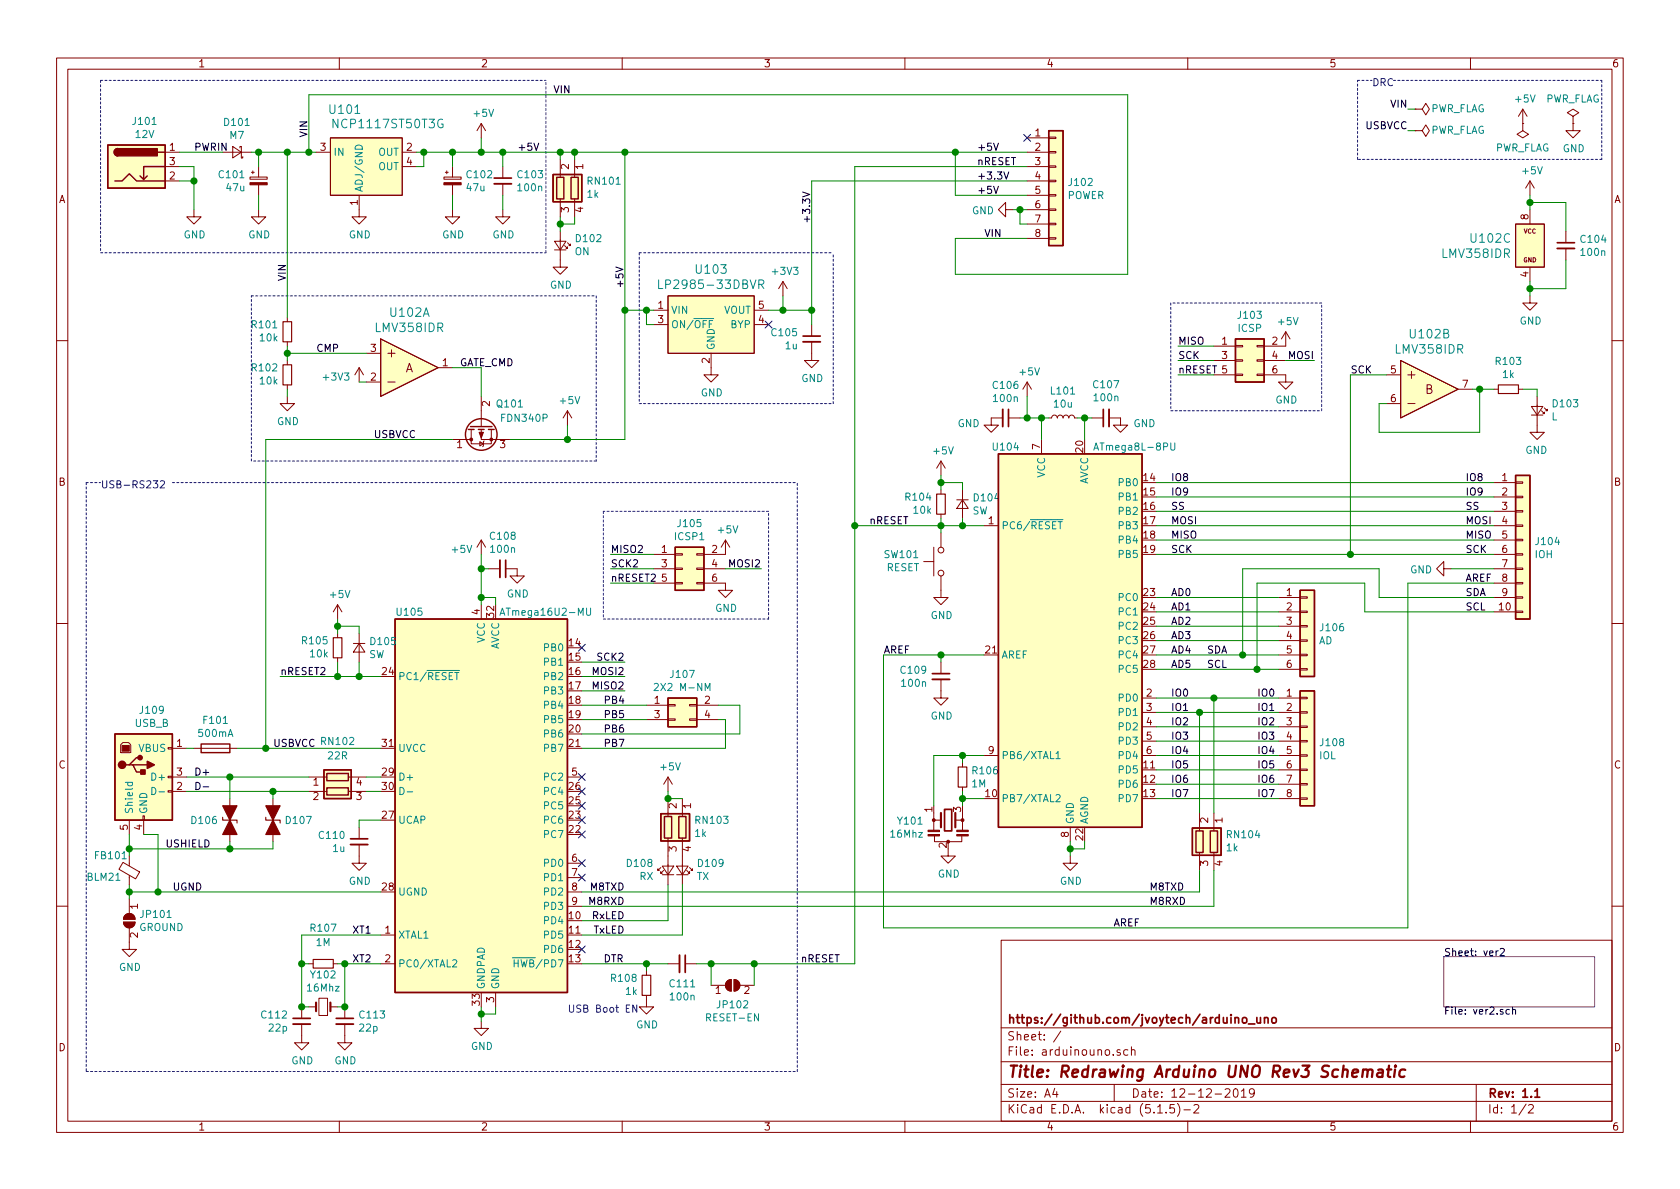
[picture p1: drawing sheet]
<svg xmlns="http://www.w3.org/2000/svg" width="297mm" height="210mm" viewBox="0 0 297 210" stroke-linecap="round" stroke-linejoin="round" font-family="sans-serif">
<g fill="none" stroke="#840000" stroke-width=".18">
<path d="M10 10.3h277v189.9h-277zM12 12.2h273v186.1h-273zM60 10.3v1.9M110 10.3v1.9M160 10.3v1.9M210 10.3v1.9M250.2 19.3h1.3l.6 1 .6-1-.6-1-.6 1M250.2 19.3h.1M260 10.3v1.9M269.2 19.3l-.7 1.3M269.2 19.3v2.5M269.2 19.3l.8 1.3"/>
<path d="M29.2 26.9h2.5M29.2 29.5h2.5M29.2 32h2.5M34.3 37.1v1.2h1.3l-1.3 1.3-1.3-1.3h1.3M39.4 26.9h5M41.1 25.9l1.6 1-1.6 1zM42.4 26.2v-.3h.3v2h.2v-.2M44.2 31.3h3v.4h-3zM44.4 30.5h.6M44.7 30.2v.5M45.7 37.1v1.2h1.3l-1.3 1.3-1.3-1.3h1.3M45.7 29.5v1.8"/>
<path d="M45.7 32.7v1.8M55.9 26.9h2.5M58.4 24.4h12.7v10.1h-12.7zM63.5 34.5v3.8h1.3l-1.3 1.3-1.3-1.3h1.3M71.1 26.9h2.6M71.1 29.5h2.6M78.5 31.3h3v.4h-3zM78.7 30.5h.5M79 30.2v.5M80 37.1v1.2h1.3l-1.3 1.3-1.3-1.3h1.3M80 29.5v1.8M80 32.7v1.8"/>
<path d="M85.1 21.8l-.8 1.3M85.1 21.8v2.6M85.1 21.8l.8 1.3M88.9 37.1v1.2h1.3l-1.3 1.3-1.3-1.3h1.3M88.9 29.5v2M88.9 32.5v2M99.1 28.2v3.2M99.1 35.2v3.1M101.6 28.2v3.2M101.6 35.2v3.1M177.8 37.1v-1.3l-1.3 1.3 1.3 1.2v-1.2h1.3M181.6 26.9h3.8"/>
<path d="M181.6 29.5h3.8M181.6 32h3.8M181.6 24.4h3.8M181.6 34.5h3.8M181.6 37.1h3.8M181.6 39.6h3.8M185.4 39.5h1.3v.2h-1.3zM185.4 37h1.3v.2h-1.3zM185.4 34.4h1.3v.3h-1.3zM185.4 31.9h1.3v.2h-1.3zM185.4 29.3h1.3v.3h-1.3zM185.4 26.8h1.3v.2h-1.3z"/>
<path d="M185.4 24.3h1.3v.2h-1.3zM250.2 23.1h1.3l.6 1 .6-1-.6-1-.6 1M250.2 23.1h.1M268 39.6h5v7.6h-5zM269.2 21.8v1.3l1.1 .6-1.1 .7-1-.7 1-.6M269.2 21.8h.1M270.5 32l-.8 1.3M270.5 32v2.5M270.5 37.1v2.5M270.5 32l.8 1.3M278.1 20.6l1-.7-1-.6-1 .6 1 .7v1.2M278.1 21.8h.1"/>
<path d="M278.1 21.8v1.3h1.3l-1.3 1.3-1.2-1.3h1.2M50.8 56.1v.8M67.3 59.9l10.2 5.1-10.2 5.1zM98 42.7h2.1l-1 1.5zM98 44.2h2.1M99.1 40.9v6.3h1.2l-1.2 1.3-1.3-1.3h1.3M99.8 43.4l.5 .5v-.2v.2h-.2M100.3 42.9l.5 .5v-.2v.2h-.2M115.6 54.9h2.5M115.6 57.4h2.5M118.1 52.3h15.2v10.2h-15.2zM133.3 54.9h2.6"/>
<path d="M133.3 57.4h2.6M138.4 49.8l-.7 1.2M138.4 49.8v2.5M138.4 49.8l.8 1.2M143.5 57.4v2M181.6 42.2h3.8M185.4 42h1.3v.3h-1.3zM227.3 58.7l-.7 1.2M227.3 58.7v2.5h-3.8M227.3 58.7l.8 1.2M270.5 52.3v1.3h1.3l-1.3 1.3-1.3-1.3h1.3M270.5 47.2v2.6"/>
<path d="M276.9 40.9v2M276.9 43.9v2.1M10 60.2h2M50.8 70.1v1.3h1.3l-1.3 1.2-1.3-1.2h1.3M50.8 60.4v.8M50.8 63.7v.8M50.8 68.1v.7M63.5 65v2.6M63.5 65l-.8 1.3M63.5 65l.8 1.3M64.8 67.6h2.5M64.8 62.5h2.5"/>
<path d="M68.6 67.6h1.2M68.6 62.5h1.2M69.2 61.8v1.3M77.5 65h2.5M80 77.7h3.3M83.3 75.9v2.6h3.6v-2.6M84.8 78.1l.7 .4-.7 .4zM85.1 75.9v1.8h5.1M85.1 70.1v5.3M85.6 78l-.1 .1v.8l-.2 .1M100.3 72.6l-.7 1.3M100.3 72.6v2.6"/>
<path d="M100.3 72.6l.8 1.3M125.7 62.5v3.8h1.3l-1.3 1.3-1.2-1.3h1.2M143.5 60.4v3.3h1.3l-1.3 1.3-1.3-1.3h1.3M177.3 73.9h-2v1.3h1.2l-1.2 1.2-1.3-1.2h1.3M178.3 73.9h2M181.6 67.6l-.8 1.2M181.6 67.6v2.5M181.6 67.6l.8 1.2M184.1 77.7v2.6M185.4 73.9h.5l.2-.3 .2-.2 .5 .1 .1 .4 .2-.3 .3-.2 .4 .1 .2 .4 .1-.3 .3-.2 .4 .1 .2 .4 .1-.3 .3-.2 .4 .1 .2 .4h.5M193 73.9h2.1M196.1 73.9h2v1.3h1.3l-1.3 1.2-1.3-1.2h1.3"/>
<path d="M214.6 66.3h3.8M214.6 61.2h3.8M214.6 63.7h3.8M218.4 66.2h1.3v.2h-1.3zM218.4 63.6h1.3v.3h-1.3zM218.4 61.1h1.3v.2h-1.3zM222.2 66.2h1.3v.2h-1.3zM222.2 63.6h1.3v.3h-1.3zM222.2 61.1h1.3v.2h-1.3zM223.5 66.3h3.8v1.3h1.3l-1.3 1.2-1.2-1.2h1.2M223.5 63.7h3.8M245.1 71.4h2.5"/>
<path d="M245.1 66.3h2.5M247.6 63.7l10.2 5.1-10.2 5.1zM248.9 71.4h1.3M248.9 66.3h1.3M249.6 65.7v1.2M257.8 68.8h2.5M264.2 68.8h.7M268.5 68.8h.7M270.8 71.9h2l-1 1.5zM270.8 73.4h2M271.8 70.1v6.3h-1.3l1.3 1.3 1.2-1.3h-1.2M272.5 72.6l.5 .5v-.2v.2h-.2"/>
<path d="M273 72.1l.6 .5v-.2v.2h-.3M285 60.2h2M85.1 95.5v2.5M85.1 95.5l-.8 1.3M85.1 95.5l.8 1.3M115.6 98h3.8M119.4 97.9h1.2v.3h-1.2zM123.2 97.9h1.3v.3h-1.3zM128.3 95.5v2.5h-3.8M128.3 95.5l-.8 1.3M128.3 95.5l.7 1.3M163.3 99.3h1.8"/>
<path d="M165.1 96.8v5M166.4 81.5v2.6M166.4 86.6v.8M166.4 90.9v.8M166.4 94.2v2.6M166.4 81.5l-.8 1.3M166.4 81.5l.7 1.3M169.2 88.4h2M170.2 88.4l1 1.5h-2zM170.2 86.6v5.1M174 93h2.5M264.2 93h3.8"/>
<path d="M264.2 85.3h3.8M264.2 87.9h3.8M264.2 90.4h3.8M264.2 95.5h3.8M264.2 98h3.8M268 97.9h1.2v.3h-1.2zM268 95.4h1.2v.2h-1.2zM268 92.8h1.2v.3h-1.2zM268 90.3h1.2v.2h-1.2zM268 87.8h1.2v.2h-1.2zM268 85.2h1.2v.3h-1.2zM10 110.3h2"/>
<path d="M59.7 106.9l-.8 1.3M59.7 106.9v2.6M59.7 112v.8M59.7 116.3v.8M59.7 106.9l.8 1.3M62.5 113.8h2M63.5 113.8l1 1.5h-2zM63.5 112v5.1M85.1 106.9v2.6M86.4 100.6h2M89.4 100.6h2v1.2h1.3l-1.3 1.3-1.2-1.3h1.2M115.6 100.6h3.8"/>
<path d="M115.6 103.1h3.8M119.4 103h1.2v.2h-1.2zM119.4 100.5h1.2v.2h-1.2zM123.2 103h1.3v.2h-1.3zM123.2 100.5h1.3v.2h-1.3zM124.5 103.1h3.8v1.3h1.2l-1.2 1.3-1.3-1.3h1.3M124.5 100.6h3.8M166.4 101.8v3.9h1.2l-1.2 1.2-1.3-1.2h1.3M166.4 117.1v2M226.1 105.7h3.8M226.1 108.2h3.8M226.1 110.7h3.8"/>
<path d="M226.1 113.3h3.8M226.1 115.8h3.8M226.1 118.4h3.8M229.9 118.2h1.2v.3h-1.2zM229.9 115.7h1.2v.2h-1.2zM229.9 113.2h1.2v.2h-1.2zM229.9 110.6h1.2v.3h-1.2zM229.9 108.1h1.2v.2h-1.2zM229.9 105.5h1.2v.3h-1.2zM255.3 100.6v-1.3l-1.3 1.3 1.3 1.2v-1.2h1.2M264.2 100.6h3.8M264.2 103.1h3.8"/>
<path d="M264.2 105.7h3.8M264.2 108.2h3.8M268 108.1h1.2v.2h-1.2zM268 105.5h1.2v.3h-1.2zM268 103h1.2v.2h-1.2zM268 100.5h1.2v.2h-1.2zM285 110.3h2M21.3 131.7l.4-.4h1l.4 .4v1.4h-1.8zM29.7 139.8h.8v.3h-.8zM29.7 137.3h.8v.2h-.8zM29.7 132.2h.8v.3h-.8zM30.5 132.3h2.5"/>
<path d="M30.5 137.4h2.5M30.5 139.9h2.5M34.3 132.3h7.6M54.6 137.4h3.2M54.6 139.9h3.2M61.6 137.4h3.2M61.6 139.9h3.2M100.3 137.4h2.6M114.3 124.7h3.8M114.3 127.2h3.8M118.1 127.1h1.3v.3h-1.3zM118.1 124.6h1.3v.2h-1.3z"/>
<path d="M118.1 137.4l-.8 1.3M118.1 137.4v2.5M118.1 137.4l.8 1.3M121.9 127.1h1.3v.3h-1.3zM121.9 124.6h1.3v.2h-1.3zM123.2 124.7h3.8M123.2 127.2h3.8M166.4 120.1v3.3h1.2l-1.2 1.3-1.3-1.3h1.3M170.2 134.9v.7M170.2 139.2v.7M174 133.6h2.5M201.9 123.4h2.6"/>
<path d="M201.9 126h2.6M201.9 128.5h2.6M201.9 131.1h2.6M201.9 133.6h2.6M226.1 123.4h3.8M226.1 126h3.8M226.1 128.5h3.8M226.1 131.1h3.8M226.1 133.6h3.8M226.1 136.1h3.8M226.1 138.7h3.8M229.9 138.6h1.2v.2h-1.2z"/>
<path d="M229.9 136h1.2v.3h-1.2zM229.9 133.5h1.2v.2h-1.2zM229.9 130.9h1.2v.3h-1.2zM229.9 128.4h1.2v.2h-1.2zM229.9 125.9h1.2v.2h-1.2zM229.9 123.3h1.2v.3h-1.2zM21.7 152.5l3 1.7-.7 1.2-3-1.7zM22.9 145v2.6M22.9 151.4v1.7M22.9 154.8v1.7M22.9 159v2.5M25.3 144.3h.2v.7h-.2z"/>
<path d="M25.4 145v2.6M40.6 141.2v7.6M48.3 141.2v7.6M63.5 149.3v3.3h1.3l-1.3 1.3-1.3-1.3h1.3M63.5 146.3v2M100.3 152.6h2.6M100.3 155.2h2.6M100.3 157.7h2.6M116.8 153.4l-.5 .5v-.2v.2h.3M117.1 153.2h2l-1 1.5zM117.1 154.7h2M117.3 153.9l-.5 .5v-.2v.2h.3"/>
<path d="M118.1 141.2v3.2M118.1 148.2v8.3M119.6 153.2h2.1l-1.1 1.5zM119.6 154.7h2.1M120.6 141.2v3.2M120.6 148.2v8.3M121.4 153.9l.5 .5v-.2v.2h-.2M121.9 153.4l.5 .5v-.2v.2h-.2M165.1 143.8v3M165.1 145h1.1M165.2 147.7v1.1h4.9v-1M167.6 150.1v1.3h1.3l-1.3 1.2-1.2-1.2h1.2"/>
<path d="M168.9 145h1.3M170.2 143.8v3M189.2 151.4v1.2h1.3l-1.3 1.3-1.2-1.3h1.2M189.2 146.3v2.5M212.1 143.8v3.1M212.1 150.7v3.2M214.6 143.8v3.1M214.6 150.7v3.2M226.1 141.2h3.8M229.9 141.1h1.2v.2h-1.2zM10 160.2h2M21.8 163.1h2.1a1.02 1.02 0 0 1-1 1 1.02 1.02 0 0 1-1.1-1z"/>
<path d="M22.1 161.9a1.02 1.02 0 0 1 1.1-.3 1.02 1.02 0 0 1 .7 1h-2.1zM22.9 164.1v3.8h1.2l-1.2 1.3-1.3-1.3h1.3M53.3 178v2.1M54.6 170.4h.8M54.6 178h1.3M56.4 176.5h1.5v3.1h-1.5zM58.4 178h1.3M58.9 170.4h.8M61 178v2.1M67.3 170.4h2.5M67.3 165.3h2.5M87.6 175.5v2.5"/>
<path d="M100.3 160.3h2.6M114.3 176v2h1.3l-1.3 1.3-1.3-1.3h1.3M114.3 171.7v.8M118.1 170.4h2M121.2 170.4h2M125.7 174.2h2.6M128.5 173.6l.4-.3 .4-.1v2.1a1.03 1.03 0 0 1-.9-.6 1.03 1.03 0 0 1 .1-1.1zM129.8 173.2a1.02 1.02 0 0 1 1 1 1.02 1.02 0 0 1-1 1.1zM130.8 174.2h2.5M177 166.3h108v32h-108zM285 160.2h2M53.3 181.1v3.3h1.3l-1.3 1.3-1.2-1.3h1.2"/>
<path d="M60 198.3v1.9M61 181.1v3.3h1.2l-1.2 1.3-1.3-1.3h1.3M85.1 180.6v1.3h1.3l-1.3 1.2-1.3-1.2h1.3M110 198.3v1.9M160 198.3v1.9M177 194.8h108M177 191.8h108M177 187.8h108M177 181.8h108M186.5 192.5l-.4 1h1M186.8 193v1M187.6 182.3l-1.3 2"/>
<path d="M197 191.8v3M198 185.7l-.3-.1-.2 .2 .1 .2 .4 .2v.3h-.5M199.4 185.7l-.4-.1-.3 .3 .1 .6 .2 .1 .4-.1M200.1 185.7l.2-.1 .3 .1 .1 .9M200.1 185.1v1.5M204.7 196.8h.8M206.2 196.7v.1M207.6 195.3h-.7l-.1 .7 .2-.1 .5 .1 .2 .2-.1 .5-.2 .1-.6-.1M208.2 195.1a1.71 1.71 0 0 1 0 2.3M209.3 196.3h1.2M210 198.3v1.9M211.1 195.5l.2-.2h.4l.3 .5-1 1h1"/>
<path d="M216.6 192.7l.2-.2h.4l.3 .5-.9 1h.9M218.2 192.7l.3-.2a.94 .94 0 0 1 0 1.5l-.4-.3v-.6zM219.5 193l.4-.5v1.5M219.5 194h.8M221.8 193.2l-.3 .3h-.3l-.3-.3v-.4l.2-.2 .4-.1 .2 .2a1.13 1.13 0 0 1-.2 1.2l-.4 .1M260 198.3v1.9M261 191.8v6.5M269.8 195.2l-1.2 2M270.3 195.5l.2-.2h.3l.3 .5-.9 1h.9"/>
<circle cx="166.4" cy="97.3" r=".51"/>
<circle cx="166.4" cy="101.3" r=".51"/>
</g>
<g fill="none" stroke="#840000" stroke-width=".3">
<path d="M87.4 31.5h3M142 59.4h3M275.3 42.9h3.1M178.3 72.4v3M195.1 72.4v3M89.4 99.1v3M164.8 119.1h3.1M62 148.3h3M167 143.1h1.3v3.8h-1.3zM121.2 168.9v3.1M222.2 179.9l.1 .9 .4 .1 .2-.1M222.9 179.9v1"/>
<path d="M223.6 179.9v1M51.8 180.1h3.1M59.4 180.1h3.1M219.7 180.1l.2-.2 .5 .2v.7l-.3 .1-.4-.1zM220.7 181.1h1.2M223.6 180.1l.2-.2 .4 .1v.9M224.9 180.1l.2-.2 .5 .2v.7l-.3 .1-.4-.1zM271.4 193l.4-.5v1.5M271.4 194h.8"/>
</g>
<path d="M241 189.3a.5 .5 0 0 1 .8 .1l-.1 1M241.8 189.4a.47 .47 0 0 1 .5-.3 .47 .47 0 0 1 .4 .3l-.1 1M243.7 189.2h.7v1.2M244.5 189.6l-.7 .1a.4 .4 0 0 0-.3 .3 .4 .4 0 0 0 .2 .4l.7-.1M245.2 189.1h.8M245.6 188.4l-.2 1.8v.1l.4 .1M246.7 189.1l-.2 1.3M246.7 188.4v.2l.1-.1-.1-.1v.2M248.5 189.2a.68 .68 0 0 0-1 .3l-.1 .6 .1 .2 .2 .1 .6-.1" fill="none" stroke="#840000" stroke-width=".41"/>
<path d="M255.3 169.2h26.6v8.8h-26.6z" fill="none" stroke="#840084" stroke-width=".18"/>
<g fill="none" stroke="#000" stroke-width=".18">
<path d="M94.4 25.3l.4 1.3 .4-1.3M141.9 34l1.3 .4-1.3 .4M175.7 32.9l.4 1.3 .4-1.3M175.7 25.3l.4 1.3 .4-1.3M177.5 30.4l.4 1.3 .5-1.3M108.9 47.2l1.3 .4-1.3 .5M34.6 138.3a.64 .64 0 0 1 .8 .7 .64 .64 0 0 1-.8 .6zM35.9 139.1h1M264.9 168.1l-.4 .3M265.3 167.8l.4-.1 .3 .4-.8 .9h.8M266.9 178.6l-.4-.1-.2 .2 .1 .6h.5M267.4 178.6l.2-.1 .3 .1 .1 .7"/>
<path d="M267.4 178.1v1.2"/>
</g>
<path d="M87.4 32.5h3M275.3 43.9h3.1M142 60.4h3M177.3 72.4v3M196.1 72.4v3M88.4 99.1v3M164.8 120.1h3.1M62 149.3h3M120.1 168.9v3.1M51.8 181.1h3.1M59.4 181.1h3.1" fill="none" stroke="#840000" stroke-width=".33"/>
<g fill="#ffffc2" stroke="#ffffc2" stroke-width=".18">
<path d="M210.8 146.4h5.1v4.9h-5.1z"/>
<path d="M58.4 24.4h12.7v10.1h-12.7z"/>
<path d="M19 25.6h10.2v7.7h-10.2z"/>
<path d="M247.6 63.7l10.2 5.1-10.2 5.1z"/>
<path d="M176.5 80.3h25.4v66h-25.4z"/>
<path d="M268 39.6h5v7.6h-5z"/>
<path d="M268 84.1h2.5v25.4h-2.5z"/>
<path d="M185.4 23.1h2.6v20.3h-2.6z"/>
<path d="M118.1 52.3h15.2v10.2h-15.2z"/>
<path d="M229.9 122.2h2.5v20.3h-2.5z"/>
<path d="M229.9 104.4h2.5v15.2h-2.5z"/>
<path d="M67.3 59.9l10.2 5.1-10.2 5.1z"/>
<path d="M57.3 136.1h4.8v5.1h-4.8z"/>
<path d="M20.3 129.8h10.2v15.2h-10.2z"/>
<path d="M119.4 96.8h5.1v7.6h-5.1z"/>
<path d="M118.1 123.4h5.1v5.1h-5.1z"/>
<path d="M69.8 109.5h30.5v66h-30.5z"/>
<path d="M116.8 143.9h5.1v4.8h-5.1z"/>
<path d="M97.8 30.9h5.1v4.8h-5.1z"/>
<path d="M218.4 59.9h5.1v7.7h-5.1z"/>
</g>
<g fill="none" stroke="#840000" stroke-width=".25">
<path d="M19 25.6h10.2v7.7h-10.2zM20.3 32h1.3l1.3-1.3 1.2 1.3h5.1M20.8 26.3a.63 .63 0 0 0-.6 .6 .63 .63 0 0 0 .6 .7M26 31.1l-.6 .6M27.9 26.9h1.3M29.2 29.5h-3.8v2.2l-.6-.6M97.8 30.9h5.1v4.8h-5.1zM98.4 31.4h1.3v3.8h-1.3zM101 31.4h1.2v3.8h-1.2zM185.4 23.1h2.6v20.3h-2.6zM218.4 59.9h5.1v7.7h-5.1zM82.8 75.9h1"/>
<path d="M83.2 75.4h3.8M84.6 75.9h1M86.4 75.9h1M119.4 96.8h5.1v7.6h-5.1zM176.5 80.3h25.4v66h-25.4zM268 84.1h2.5v25.4h-2.5zM69.8 109.5h30.5v66h-30.5zM229.9 104.4h2.5v15.2h-2.5zM20.3 129.8h10.2v15.2h-10.2zM22.9 135.2h.6l.6 1.3h1.3M23.5 135.2h2.5M24.8 134h-.7l-1.2 1.2h-.7"/>
<path d="M35.6 131.6h5v1.5h-5zM57.3 136.1h4.8v5.1h-4.8zM57.8 136.8h3.8v1.2h-3.8zM57.8 139.3h3.8v1.3h-3.8zM118.1 123.4h5.1v5.1h-5.1zM229.9 122.2h2.5v20.3h-2.5zM116.8 143.9h5.1v4.8h-5.1zM117.5 144.4h1.2v3.8h-1.2zM120 144.4h1.3v3.8h-1.3zM210.8 146.4h5.1v4.9h-5.1zM211.5 146.9h1.2v3.8h-1.2zM214 146.9h1.3v3.8h-1.3z"/>
<circle cx="85.1" cy="76.8" r="2.79"/>
</g>
<g fill="none" stroke="#008484" stroke-width=".18">
<path d="M63 25.8a.67 .67 0 0 1 .7-.1 .67 .67 0 0 1 .4 .7h-1.3zM116.5 49.5v1.5h.7M125.1 56.3h1.1M126 56.7h-.6v1.3M134.2 50.3l.7-.1 .2-.2-.1-.4-.3-.1h-.5v1.5M134.5 50.3l.6 .7M193.4 79.6l.4-1.3 .4 1.3M193.5 79.2h.6M207 78.3v1.1l.2 .2h.3l.2-.2v-1.1M187 91.9h.9M187.1 92.2h.7M80.3 118.6h1"/>
<path d="M80.4 118.9h.7M88.4 108.8l.4-1.3 .5 1.3M88.5 108.5h.6M103.7 107.5v1.1l.2 .2h.4l.1-.2v-1.1M22.1 138.3h1.3M22.6 138.3v.4l.2 .3 .6-.1v-.6M26.8 139.2a.64 .64 0 0 1 .8 .7 .64 .64 0 0 1-.8 .6zM70.7 139.2a.64 .64 0 0 1 .8 .7 .64 .64 0 0 1-.8 .6zM115.7 121l.5-.2 .2 .4-.8 .9h.8M124.7 122.1v-1.3l.4 1 .4-1v1.3M186.7 133.2l.4-.3v1.3M186.7 134.2h.8"/>
<path d="M28.1 140h1M72 140h1M186.7 140.6l.5-.1 .3 .4-.8 .9h.8M80 169.8l.5-.1 .3 .4-.8 .9h.8M90.6 169.4h1.3M90.9 169.7v1.3M90.9 170.3h.7"/>
</g>
<g fill="#840000" stroke="#840000" stroke-width=".25">
<path d="M20.4 26.5l.4-.2v1.3a.64 .64 0 0 1-.6-.4 .64 .64 0 0 1 .2-.7z"/>
<path d="M20.8 26.3h7v1.3h-7z"/>
<path d="M24.9 136.1h.8v.8h-.8z"/>
<path d="M26 134.6l1.3 .6-1.3 .7z"/>
<circle cx="21.6" cy="135.2" r=".63"/>
<circle cx="24.8" cy="134" r=".38"/>
</g>
<path d="M50 56.9h1.6v3.5h-1.6zM50 64.5h1.6v3.6h-1.6zM264.9 68.1h3.6v1.5h-3.6zM165.6 87.4h1.5v3.5h-1.5zM58.9 112.8h1.6v3.5h-1.6zM169.4 135.6h1.5v3.6h-1.5zM39.4 144.5v.5h2.5v.5M47 144.5v.5h2.5v.5M55.4 169.7h3.5v1.5h-3.5zM113.5 172.5h1.6v3.5h-1.6z" fill="none" stroke="#840000" stroke-width=".2"/>
<g fill="#840000" stroke="#840000" stroke-width=".18">
<path d="M164.1 147.6h2v.2h-2z"/>
<path d="M164.1 146.8h2v.3h-2z"/>
<path d="M169.2 147.6h2v.2h-2z"/>
<path d="M169.2 146.8h2v.3h-2z"/>
<path d="M84.7 76.4h.8l-.4 1.1z"/>
<path d="M78.5 32.3h3v.4h-3z"/>
<path d="M21.6 131.8h1.3v1h-1.3z"/>
<path d="M128.5 173.6l.4-.3 .4-.1v2.1a1.03 1.03 0 0 1-.9-.6 1.03 1.03 0 0 1 .1-1.1z"/>
<path d="M129.8 173.2a1.02 1.02 0 0 1 1 1 1.02 1.02 0 0 1-1 1.1z"/>
<path d="M22.1 161.9a1.02 1.02 0 0 1 1.1-.3 1.02 1.02 0 0 1 .7 1h-2.1z"/>
<path d="M21.8 163.1h2.1a1.02 1.02 0 0 1-1 1 1.02 1.02 0 0 1-1.1-1z"/>
<path d="M44.2 32.3h3v.4h-3z"/>
<circle cx="165.1" cy="145" r=".25"/>
<circle cx="170.2" cy="145" r=".25"/>
<circle cx="86.9" cy="77.7" r=".25"/>
<circle cx="83.3" cy="77.7" r=".25"/>
</g>
<path d="M166.4 143.8v2.5M168.9 143.8v2.5M55.9 177.3v1.5M58.4 177.3v1.5" fill="none" stroke="#840000" stroke-width=".38"/>
<g fill="#840000" stroke="#840000" stroke-width=".2">
<path d="M47 142.5h2.5l-1.2 2.5z"/>
<path d="M48.3 145l1.2 2.6h-2.5z"/>
<path d="M39.4 142.5h2.5l-1.3 2.5z"/>
<path d="M40.6 145l1.3 2.6h-2.5z"/>
</g>
<g fill="none" stroke="#0000c2" stroke-width=".18" stroke-dasharray=".4 .4">
<path d="M17.8 14.2h78.7M17.8 14.2v30.5M240 14.2h2.6M246.4 14.2h36.8M283.2 14.2v14M240 28.2v-14M283.2 28.2h-43.2M17.8 44.7h78.7M44.4 52.3h61M96.5 44.7v-30.5M105.4 52.3v29.2M113 44.7h34.3"/>
<path d="M113 44.7v26.7M207 53.6v19M233.7 53.6h-26.7M113 71.4h34.3M147.3 71.4v-26.7M207 72.6h26.7M233.7 72.6v-19M15.2 85.3h2.6M15.2 85.3v104.2M30.5 85.3h110.5M44.4 81.5v-29.2M105.4 81.5h-61"/>
<path d="M106.7 90.4v19.1M135.9 90.4h-29.2M106.7 109.5h29.2M135.9 109.5v-19.1M15.2 189.5h125.8M141 189.5v-104.2"/>
</g>
<g fill="none" stroke="#008400" stroke-width=".18">
<path d="M248.9 19.3h1.3M31.7 26.9h7.7M31.7 32h2.6M31.7 29.5h2.6v7.6M44.4 26.9h11.5M45.7 26.9v2.6M45.7 34.5v2.6M50.8 26.9v29.2M54.6 26.9v-10.1h144.8v31.7h-30.5v-6.3h12.7M73.7 26.9h107.9M74.9 26.9v2.6h-1.2M80 26.9v2.6"/>
<path d="M80 34.5v2.6M85.1 24.4v2.5M88.9 26.9v2.6M88.9 34.5v2.6M99.1 26.9v1.3M99.1 38.3v2.6M101.6 26.9v1.3M101.6 38.3v1.3h-2.5M110.5 26.9v50.8h-20.3M168.9 26.9v7.6h12.7M179.1 37.1h2.5M180.3 37.1v2.5h1.3"/>
<path d="M181.6 29.5h-30.5v140.9h-27.9M181.6 32h-38.1v25.4M248.9 23.1h1.3M270.5 35.8h6.4v5.1M270.5 34.5v2.6M110.5 54.9h5.1M114.3 54.9v2.5h1.3M135.9 54.9h7.6M138.4 52.3v2.6M270.5 49.8v2.5M276.9 46v5h-6.4M50.8 61.2v2.5"/>
<path d="M50.8 68.8v1.3M50.8 62.5h14M63.5 67.6h1.3M80 77.7h-33v54.6M80 65h5.1v5.1M100.3 75.2v2.5M180.3 73.9h5.1M181.6 70.1v3.8M184.1 73.9v3.8M190.5 73.9h2.5M191.8 73.9v3.8M208.3 63.7h6.3"/>
<path d="M208.3 61.2h6.3M208.3 66.3h6.3M227.3 63.7h5.1M245.1 66.3h-6.3v31.7M260.3 68.8h3.9M261.6 68.8v7.6h-17.8v-5h1.3M269.2 68.8h2.6v1.3M85.1 98v8.9M107.9 98h7.7M151.1 93h22.9M166.4 85.3h3.8v1.3M166.4 84.1v2.5"/>
<path d="M166.4 91.7v2.5M170.2 91.7v1.3M204.5 87.9h59.7M204.5 85.3h59.7M204.5 90.4h59.7M204.5 93h59.7M204.5 95.5h59.7M204.5 98h59.7M49.5 119.6h17.8M59.7 110.7h3.8v1.3M59.7 109.5v2.5M59.7 117.1v2.5"/>
<path d="M63.5 117.1v2.5M85.1 100.6h1.3M85.1 105.7h2.5v1.2M102.9 119.6h7.6M102.9 117.1h7.6M107.9 100.6h7.7M107.9 103.1h7.7M128.3 100.6h6.3M166.4 115.8v1.3M204.5 115.8h21.6M204.5 110.7h21.6M204.5 105.7h21.6"/>
<path d="M204.5 108.2h21.6M204.5 113.3h21.6M204.5 118.4h21.6M256.5 100.6h7.7M264.2 103.1h-15.3v61h-92.7v-48.3h17.8M264.2 105.7h-20.4v-5.1h-24.1v15.2M264.2 108.2h-22.9v-5.1h-19.1v15.3M33 132.3h1.3M33 137.4h21.6M33 139.9h21.6M40.6 137.4v3.8M41.9 132.3h25.4"/>
<path d="M48.3 139.9v1.3M64.8 137.4h2.5M64.8 139.9h2.5M102.9 124.7h11.4M102.9 127.2h11.4M102.9 122.2h7.6M118.1 139.9v1.3h2.5M127 124.7h3.8v5.1h-27.9M127 127.2h1.3v5.1h-25.4M170.2 133.6v1.3M170.2 139.9v2.6M174 133.6h-8.9v8.9"/>
<path d="M204.5 133.6h21.6M204.5 126h21.6M204.5 138.7h21.6M204.5 123.4h21.6M204.5 128.5h21.6M204.5 131.1h21.6M204.5 136.1h21.6M212.1 126v17.8M214.6 123.4v20.4M22.9 157.7h44.4M22.9 147.6v3.8M22.9 156.5v2.5"/>
<path d="M25.4 147.6h2.5v10.1M40.6 148.8v1.3M48.3 148.8v1.3h-25.4M67.3 145h-3.8v1.3M118.1 156.5v6.3h-15.2M120.6 156.5v8.8h-17.7M170.2 141.2h3.8M189.2 148.8v2.6M191.8 148.8v1.3h-2.6M204.5 141.2h21.6M212.1 153.9v3.8h-109.2M214.6 153.9v6.4h-111.7"/>
<path d="M53.3 170.4h1.3M59.7 170.4h7.6M61 170.4v7.6h-1.3M67.3 165.3h-14v12.7h1.3M85.1 178v2.6M87.6 178v1.3h-2.5M102.9 170.4h15.2M114.3 170.4v1.3M125.7 170.4v3.8M133.3 170.4v3.8"/>
</g>
<path d="M28.4 85.1l.5-.1 .2 .4-.1 .2-.7 .7h.8M112.6 177.7v1.3l-.7-1.3v1.3" fill="none" stroke="#0000c2" stroke-width=".18"/>
<g fill="#008400" stroke="#008400" stroke-width=".25">
<circle cx="99.1" cy="39.6" r=".51"/>
<circle cx="74.9" cy="26.9" r=".51"/>
<circle cx="110.5" cy="26.9" r=".51"/>
<circle cx="50.8" cy="62.5" r=".51"/>
<circle cx="180.3" cy="37.1" r=".51"/>
<circle cx="48.3" cy="139.9" r=".51"/>
<circle cx="40.6" cy="137.4" r=".51"/>
<circle cx="61" cy="170.4" r=".51"/>
<circle cx="114.3" cy="54.9" r=".51"/>
<circle cx="118.1" cy="141.2" r=".51"/>
<circle cx="168.9" cy="26.9" r=".51"/>
<circle cx="100.3" cy="77.7" r=".51"/>
<circle cx="99.1" cy="26.9" r=".51"/>
<circle cx="133.4" cy="170.4" r=".51"/>
<circle cx="45.7" cy="26.9" r=".51"/>
<circle cx="270.5" cy="51" r=".51"/>
<circle cx="125.7" cy="170.4" r=".51"/>
<circle cx="238.8" cy="98" r=".51"/>
<circle cx="184.2" cy="73.9" r=".51"/>
<circle cx="85.1" cy="100.6" r=".51"/>
<circle cx="191.8" cy="73.9" r=".51"/>
<circle cx="261.6" cy="68.8" r=".51"/>
<circle cx="47" cy="132.3" r=".51"/>
<circle cx="40.6" cy="150.1" r=".51"/>
<circle cx="114.3" cy="170.4" r=".51"/>
<circle cx="27.9" cy="157.7" r=".51"/>
<circle cx="214.6" cy="123.4" r=".51"/>
<circle cx="85.1" cy="26.9" r=".51"/>
<circle cx="22.9" cy="157.7" r=".51"/>
<circle cx="222.3" cy="118.4" r=".51"/>
<circle cx="166.4" cy="115.8" r=".51"/>
<circle cx="189.2" cy="150.1" r=".51"/>
<circle cx="110.5" cy="54.9" r=".51"/>
<circle cx="151.1" cy="93" r=".51"/>
<circle cx="166.4" cy="85.3" r=".51"/>
<circle cx="22.9" cy="150.1" r=".51"/>
<circle cx="270.5" cy="35.8" r=".51"/>
<circle cx="138.4" cy="54.9" r=".51"/>
<circle cx="219.7" cy="115.8" r=".51"/>
<circle cx="143.5" cy="54.9" r=".51"/>
<circle cx="50.8" cy="26.9" r=".51"/>
<circle cx="170.2" cy="93" r=".51"/>
<circle cx="53.3" cy="178" r=".51"/>
<circle cx="53.3" cy="170.4" r=".51"/>
<circle cx="170.2" cy="141.2" r=".51"/>
<circle cx="170.2" cy="133.6" r=".51"/>
<circle cx="80" cy="26.9" r=".51"/>
<circle cx="166.4" cy="93" r=".51"/>
<circle cx="54.6" cy="26.9" r=".51"/>
<circle cx="212.1" cy="126" r=".51"/>
<circle cx="88.9" cy="26.9" r=".51"/>
<circle cx="61" cy="178" r=".51"/>
<circle cx="85.1" cy="179.3" r=".51"/>
<circle cx="101.6" cy="26.9" r=".51"/>
<circle cx="63.5" cy="119.6" r=".51"/>
<circle cx="34.3" cy="32" r=".51"/>
<circle cx="181.6" cy="73.9" r=".51"/>
<circle cx="59.7" cy="119.6" r=".51"/>
<circle cx="59.7" cy="110.7" r=".51"/>
<circle cx="85.1" cy="105.7" r=".51"/>
</g>
<g fill="none" stroke="#000084" stroke-width=".18">
<path d="M181 23.8l1.2 1.2M182.2 23.8l-1.2 1.2M135.3 56.8l1.2 1.2M136.5 56.8l-1.2 1.2M102.3 113.9l1.2 1.3M103.5 113.9l-1.2 1.3M102.3 139.3l1.2 1.3M102.3 136.8l1.2 1.2M103.5 139.3l-1.2 1.3M103.5 136.8l-1.2 1.2M102.3 144.4l1.2 1.2M102.3 141.9l1.2 1.2"/>
<path d="M102.3 147l1.2 1.2M102.3 152l1.2 1.3M102.3 154.6l1.2 1.2M103.5 144.4l-1.2 1.2M103.5 141.9l-1.2 1.2M103.5 147l-1.2 1.2M103.5 152l-1.2 1.3M103.5 154.6l-1.2 1.2M102.3 167.3l1.2 1.2M103.5 167.3l-1.2 1.2"/>
</g>
<text font-size="2.8" fill="#840000" x="178" y="190.5">Title: Redrawing Arduino UNO Rev3 Schematic</text>
<g font-size="2.1" fill="#008484">
<text x="58.4" y="20.1">U101</text>
<text x="59.4" y="22.7">NCP1117ST50T3G</text>
<text x="255.1" y="45.6">LMV358IDR</text>
<text x="260.2" y="42.9">U102C</text>
<text x="117.5" y="51.1">LP2985-33DBVR</text>
<text x="123.2" y="48.4">U103</text>
<text x="66.5" y="58.7">LMV358IDR</text>
<text x="69.1" y="56">U102A</text>
<text x="249.4" y="59.8">U102B</text>
<text x="246.9" y="62.5">LMV358IDR</text>
</g>
<g font-size="2.1" fill="#840000">
<text x="71.6" y="65.8">A</text>
<text x="252" y="69.6">B</text>
<text x="178" y="184">Sheet: /</text>
<text x="178" y="181">https://github.com/jvoytech/arduino_uno</text>
<text x="178" y="186.7">File: arduinouno.sch</text>
<text x="178" y="196.9">KiCad E.D.A. kicad (5.1.5)-2</text>
<text x="178" y="194.1">Size: A4</text>
<text x="200" y="194.1">Date: 12-12-2019</text>
<text x="263" y="194.1">Rev: 1.1</text>
<text x="263" y="196.9">Id: 1/2</text>
</g>
<g font-size="1.8" fill="#840000">
<text x="35" y="11.9">1</text>
<text x="85" y="11.9">2</text>
<text x="135" y="11.9">3</text>
<text x="185" y="11.9">4</text>
<text x="235" y="11.9">5</text>
<text x="285" y="11.9">6</text>
<text x="30" y="26.7">1</text>
<text x="30" y="29.2">3</text>
<text x="56.7" y="26.7">3</text>
<text x="71.9" y="26.7">2</text>
<text x="71.9" y="29.2">4</text>
<text x="100.6" y="29.9" transform="rotate(-90 100.6 29.9)">2</text>
<text x="103.1" y="29.9" transform="rotate(-90 103.1 29.9)">1</text>
<text x="183" y="24.1">1</text>
<text x="183" y="26.7">2</text>
<text x="183" y="29.2">3</text>
<text x="10.4" y="35.9">A</text>
<text x="30" y="31.7">2</text>
<text x="183" y="31.7">4</text>
<text x="183" y="34.3">5</text>
<text x="285.4" y="35.9">A</text>
<text x="63.2" y="36.3" transform="rotate(-90 63.2 36.3)">1</text>
<text x="100.6" y="37.6" transform="rotate(-90 100.6 37.6)">3</text>
<text x="103.1" y="37.6" transform="rotate(-90 103.1 37.6)">4</text>
<text x="183" y="36.8">6</text>
<text x="183" y="39.4">7</text>
<text x="183" y="41.9">8</text>
<text x="270.3" y="38.8" transform="rotate(-90 270.3 38.8)">8</text>
<text x="270.3" y="49" transform="rotate(-90 270.3 49)">4</text>
<text x="116.4" y="54.6">1</text>
<text x="116.4" y="57.1">3</text>
<text x="134.1" y="57.1">4</text>
<text x="134.1" y="54.6">5</text>
<text x="65.6" y="62.2">3</text>
<text x="78.3" y="64.8">1</text>
<text x="125.5" y="64.2" transform="rotate(-90 125.5 64.2)">2</text>
<text x="216.1" y="61">1</text>
<text x="216.1" y="63.5">3</text>
<text x="224.9" y="61">2</text>
<text x="224.9" y="63.5">4</text>
<text x="65.6" y="67.3">2</text>
<text x="86.6" y="71.9" transform="rotate(-90 86.6 71.9)">2</text>
<text x="224.9" y="66">6</text>
<text x="245.9" y="66">5</text>
<text x="245.9" y="71.1">6</text>
<text x="258.6" y="68.6">7</text>
<text x="80.8" y="79.2">1</text>
<text x="88.4" y="79.2">3</text>
<text x="183.9" y="79.5" transform="rotate(-90 183.9 79.5)">7</text>
<text x="191.5" y="80" transform="rotate(-90 191.5 80)">20</text>
<text x="10.4" y="85.9">B</text>
<text x="202.2" y="85.1">14</text>
<text x="202.2" y="87.6">15</text>
<text x="265.6" y="85.1">1</text>
<text x="265.6" y="87.6">2</text>
<text x="285.4" y="85.9">B</text>
<text x="174.8" y="92.7">1</text>
<text x="202.2" y="90.2">16</text>
<text x="202.2" y="92.7">17</text>
<text x="202.2" y="95.2">18</text>
<text x="265.6" y="90.2">3</text>
<text x="265.6" y="92.7">4</text>
<text x="265.6" y="95.2">5</text>
<text x="117" y="97.8">1</text>
<text x="117" y="100.3">3</text>
<text x="125.9" y="97.8">2</text>
<text x="125.9" y="100.3">4</text>
<text x="202.2" y="97.8">19</text>
<text x="265.6" y="97.8">6</text>
<text x="265.6" y="100.3">7</text>
<text x="117" y="102.9">5</text>
<text x="125.9" y="102.9">6</text>
<text x="202.2" y="105.4">23</text>
<text x="202.2" y="107.9">24</text>
<text x="227.5" y="105.4">1</text>
<text x="227.5" y="107.9">2</text>
<text x="265.1" y="107.9">10</text>
<text x="265.6" y="102.9">8</text>
<text x="265.6" y="105.4">9</text>
<text x="84.8" y="108.7" transform="rotate(-90 84.8 108.7)">4</text>
<text x="87.4" y="109.2" transform="rotate(-90 87.4 109.2)">32</text>
<text x="202.2" y="110.5">25</text>
<text x="202.2" y="113">26</text>
<text x="227.5" y="110.5">3</text>
<text x="227.5" y="113">4</text>
<text x="67.6" y="119.4">24</text>
<text x="100.6" y="114.3">14</text>
<text x="100.6" y="116.8">15</text>
<text x="100.6" y="119.4">16</text>
<text x="174.3" y="115.6">21</text>
<text x="202.2" y="115.6">27</text>
<text x="202.2" y="118.1">28</text>
<text x="227.5" y="115.6">5</text>
<text x="227.5" y="118.1">6</text>
<text x="100.6" y="121.9">17</text>
<text x="100.6" y="124.5">18</text>
<text x="115.7" y="124.5">1</text>
<text x="124.6" y="124.5">2</text>
<text x="202.7" y="123.2">2</text>
<text x="202.7" y="125.7">3</text>
<text x="227.5" y="123.2">1</text>
<text x="227.5" y="125.7">2</text>
<text x="100.6" y="127">19</text>
<text x="100.6" y="129.5">20</text>
<text x="115.7" y="127">3</text>
<text x="124.6" y="127">4</text>
<text x="202.7" y="128.3">4</text>
<text x="202.7" y="130.8">5</text>
<text x="227.5" y="128.3">3</text>
<text x="227.5" y="130.8">4</text>
<text x="10.4" y="135.9">C</text>
<text x="31.3" y="132.1">1</text>
<text x="31.3" y="137.2">3</text>
<text x="67.6" y="137.2">29</text>
<text x="67.6" y="132.1">31</text>
<text x="100.6" y="132.1">21</text>
<text x="101.1" y="137.2">5</text>
<text x="174.8" y="133.3">9</text>
<text x="202.2" y="135.9">11</text>
<text x="202.7" y="133.3">6</text>
<text x="227.5" y="133.3">5</text>
<text x="227.5" y="135.9">6</text>
<text x="285.4" y="135.9">C</text>
<text x="31.3" y="139.7">2</text>
<text x="55.4" y="138.9">1</text>
<text x="55.4" y="141.5">2</text>
<text x="63" y="141.5">3</text>
<text x="63" y="138.9">4</text>
<text x="67.6" y="139.7">30</text>
<text x="100.6" y="142.2">25</text>
<text x="100.6" y="139.7">26</text>
<text x="119.6" y="143" transform="rotate(-90 119.6 143)">2</text>
<text x="122.2" y="143" transform="rotate(-90 122.2 143)">1</text>
<text x="164.8" y="143.6" transform="rotate(-90 164.8 143.6)">1</text>
<text x="169.9" y="143.6" transform="rotate(-90 169.9 143.6)">3</text>
<text x="174.3" y="141">10</text>
<text x="202.2" y="138.4">12</text>
<text x="202.2" y="141">13</text>
<text x="227.5" y="138.4">7</text>
<text x="227.5" y="141">8</text>
<text x="22.6" y="146.8" transform="rotate(-90 22.6 146.8)">5</text>
<text x="25.1" y="146.8" transform="rotate(-90 25.1 146.8)">4</text>
<text x="67.6" y="144.8">27</text>
<text x="100.6" y="147.3">22</text>
<text x="100.6" y="144.8">23</text>
<text x="167.4" y="150" transform="rotate(-90 167.4 150)">2</text>
<text x="189" y="148.1" transform="rotate(-90 189 148.1)">8</text>
<text x="191.5" y="148.5" transform="rotate(-90 191.5 148.5)">22</text>
<text x="213.6" y="145.5" transform="rotate(-90 213.6 145.5)">2</text>
<text x="216.2" y="145.5" transform="rotate(-90 216.2 145.5)">1</text>
<text x="101.1" y="152.4">6</text>
<text x="101.1" y="154.9">7</text>
<text x="119.6" y="150.6" transform="rotate(-90 119.6 150.6)">3</text>
<text x="122.2" y="150.6" transform="rotate(-90 122.2 150.6)">4</text>
<text x="213.6" y="153.1" transform="rotate(-90 213.6 153.1)">3</text>
<text x="216.2" y="153.1" transform="rotate(-90 216.2 153.1)">4</text>
<text x="24.4" y="160.8" transform="rotate(-90 24.4 160.8)">1</text>
<text x="67.6" y="157.5">28</text>
<text x="101.1" y="157.5">8</text>
<text x="101.1" y="160">9</text>
<text x="24.4" y="165.8" transform="rotate(-90 24.4 165.8)">2</text>
<text x="68.1" y="165.1">1</text>
<text x="100.6" y="162.6">10</text>
<text x="100.6" y="165.1">11</text>
<text x="100.6" y="167.6">12</text>
<text x="68.1" y="170.2">2</text>
<text x="100.6" y="170.2">13</text>
<text x="84.8" y="177.7" transform="rotate(-90 84.8 177.7)">33</text>
<text x="87.4" y="177.3" transform="rotate(-90 87.4 177.3)">3</text>
<text x="126.5" y="175.8">1</text>
<text x="131.6" y="175.8">2</text>
<text x="10.4" y="185.9">D</text>
<text x="285.4" y="185.9">D</text>
<text x="35" y="199.9">1</text>
<text x="85" y="199.9">2</text>
<text x="135" y="199.9">3</text>
<text x="185" y="199.9">4</text>
<text x="235" y="199.9">5</text>
<text x="285" y="199.9">6</text>
</g>
<g font-size="1.8">
<text x="97.8" y="16.5">VIN</text>
<text x="241.5" y="22.9">USBVCC</text>
<text x="246" y="19">VIN</text>
<text x="34.3" y="26.7">PWRIN</text>
<text x="54.4" y="24.4" transform="rotate(-90 54.4 24.4)">VIN</text>
<text x="91.4" y="26.7">+5V</text>
<text x="172.7" y="29.2">nRESET</text>
<text x="172.7" y="26.7">+5V</text>
<text x="172.7" y="31.7">+3.3V</text>
<text x="172.7" y="34.3">+5V</text>
<text x="143.3" y="39.6" transform="rotate(-90 143.3 39.6)">+3.3V</text>
<text x="174" y="41.9">VIN</text>
<text x="50.5" y="49.8" transform="rotate(-90 50.5 49.8)">VIN</text>
<text x="110.2" y="51" transform="rotate(-90 110.2 51)">+5V</text>
<text x="55.9" y="62.2">CMP</text>
<text x="81.3" y="64.8">GATE_CMD</text>
<text x="208.3" y="63.5">SCK</text>
<text x="208.3" y="61">MISO</text>
<text x="227.9" y="63.5">MOSI</text>
<text x="208.3" y="66">nRESET 5</text>
<text x="238.8" y="66">SCK</text>
<text x="66" y="77.5">USBVCC</text>
<text x="207" y="85.1">IO8</text>
<text x="207" y="87.6">IO9</text>
<text x="259.1" y="85.1">IO8</text>
<text x="259.1" y="87.6">IO9</text>
<text x="153.7" y="92.7">nRESET</text>
<text x="207" y="95.2">MISO</text>
<text x="207" y="90.2">SS</text>
<text x="207" y="92.7">MOSI</text>
<text x="259.1" y="95.2">MISO</text>
<text x="259.1" y="90.2">SS</text>
<text x="259.1" y="92.7">MOSI</text>
<text x="107.9" y="97.8">MISO2</text>
<text x="107.9" y="100.3">SCK2</text>
<text x="129.1" y="100.3">MOSI2</text>
<text x="207" y="97.8">SCK</text>
<text x="259.1" y="97.8">SCK</text>
<text x="107.9" y="102.9">nRESET2</text>
<text x="207" y="105.4">AD0</text>
<text x="207" y="107.9">AD1</text>
<text x="259.1" y="102.9">AREF</text>
<text x="259.1" y="107.9">SCL</text>
<text x="259.1" y="105.4">SDA</text>
<text x="207" y="110.5">AD2</text>
<text x="207" y="113">AD3</text>
<text x="49.5" y="119.4">nRESET2</text>
<text x="105" y="119.4">MOSI2</text>
<text x="105.8" y="116.8">SCK2</text>
<text x="156.2" y="115.6">AREF</text>
<text x="207" y="115.6">AD4</text>
<text x="207" y="118.1">AD5</text>
<text x="213.4" y="115.6">SDA</text>
<text x="213.4" y="118.1">SCL</text>
<text x="105" y="121.9">MISO2</text>
<text x="106.7" y="124.5">PB4</text>
<text x="207" y="125.7">IO1</text>
<text x="207" y="123.2">IO0</text>
<text x="222.2" y="125.7">IO1</text>
<text x="222.2" y="123.2">IO0</text>
<text x="106.7" y="129.5">PB6</text>
<text x="106.7" y="127">PB5</text>
<text x="207" y="128.3">IO2</text>
<text x="207" y="130.8">IO3</text>
<text x="222.2" y="130.8">IO3</text>
<text x="222.2" y="128.3">IO2</text>
<text x="34.3" y="137.2">D+</text>
<text x="48.3" y="132.1">USBVCC</text>
<text x="106.7" y="132.1">PB7</text>
<text x="207" y="133.3">IO4</text>
<text x="207" y="135.9">IO5</text>
<text x="222.2" y="135.9">IO5</text>
<text x="222.2" y="133.3">IO4</text>
<text x="207" y="138.4">IO6</text>
<text x="207" y="141">IO7</text>
<text x="222.2" y="141">IO7</text>
<text x="222.2" y="138.4">IO6</text>
<text x="29.2" y="149.9">USHIELD</text>
<text x="30.5" y="157.5">UGND</text>
<text x="104.3" y="160">M8RXD</text>
<text x="104.5" y="157.5">M8TXD</text>
<text x="203.2" y="160">M8RXD</text>
<text x="203.2" y="157.5">M8TXD</text>
<text x="62.2" y="165.1">XT1</text>
<text x="104.7" y="162.6">RxLED</text>
<text x="104.9" y="165.1">TxLED</text>
<text x="196.8" y="163.8">AREF</text>
<text x="62.2" y="170.2">XT2</text>
<text x="106.7" y="170.2">DTR</text>
<text x="141.6" y="170.2">nRESET</text>
<text x="255.3" y="169.1">Sheet: ver2</text>
<text x="255.3" y="179.4">File: ver2.sch</text>
</g>
<g font-size="1.8" fill="#0000c2">
<text x="242.6" y="15.2">DRC</text>
<text x="17.8" y="86.4">USB-RS232</text>
<text x="100.3" y="179.1">USB Boot EN</text>
</g>
<g font-size="1.8" fill="#008484">
<text x="23.6" y="22.1">J101</text>
<text x="39.8" y="22.3">D101</text>
<text x="83.9" y="20.7">+5V</text>
<text x="252.9" y="19.9">PWR_FLAG</text>
<text x="252.9" y="23.7">PWR_FLAG</text>
<text x="268" y="18.1">+5V</text>
<text x="273.2" y="18.1">PWR_FLAG</text>
<text x="24" y="24.4">12V</text>
<text x="40.7" y="24.6">M7</text>
<text x="58.9" y="27.6">IN</text>
<text x="66.9" y="27.6">OUT</text>
<text x="264.3" y="26.8">PWR_FLAG</text>
<text x="276.3" y="26.9">GND</text>
<text x="38.8" y="31.5">C101</text>
<text x="40.1" y="33.8">47u</text>
<text x="64.1" y="34" transform="rotate(-90 64.1 34)">ADJ/GND</text>
<text x="66.9" y="30.1">OUT</text>
<text x="82.6" y="33.8">47u</text>
<text x="82.7" y="31.5">C102</text>
<text x="91.6" y="31.5">C103</text>
<text x="91.7" y="33.8">100n</text>
<text x="103.9" y="35">1k</text>
<text x="104.1" y="32.7">RN101</text>
<text x="188.7" y="35.2">POWER</text>
<text x="189.1" y="32.9">J102</text>
<text x="269.3" y="30.8">+5V</text>
<text x="171.9" y="37.9">GND</text>
<text x="32.5" y="42.2">GND</text>
<text x="43.9" y="42.2">GND</text>
<text x="61.7" y="42.2">GND</text>
<text x="78.2" y="42.2">GND</text>
<text x="87.1" y="42.2">GND</text>
<text x="101.6" y="45.1">ON</text>
<text x="102" y="42.8">D102</text>
<text x="279.6" y="42.9">C104</text>
<text x="279.7" y="45.3">100n</text>
<text x="97.2" y="51">GND</text>
<text x="136.7" y="48.6">+3V3</text>
<text x="44.7" y="58.1">R101</text>
<text x="118.6" y="55.5">VIN</text>
<text x="118.6" y="58">ON/OFF</text>
<text x="127.9" y="55.5">VOUT</text>
<text x="129.2" y="58">BYP</text>
<text x="136.6" y="59.5">C105</text>
<text x="218.9" y="58.7">ICSP</text>
<text x="219" y="56.4">J103</text>
<text x="226.1" y="57.5">+5V</text>
<text x="268.7" y="57.4">GND</text>
<text x="44.7" y="65.7">R102</text>
<text x="46" y="60.4">10k</text>
<text x="126.4" y="62" transform="rotate(-90 126.4 62)">GND</text>
<text x="138.9" y="61.8">1u</text>
<text x="264.6" y="64.5">R103</text>
<text x="46" y="68">10k</text>
<text x="57.3" y="67.3">+3V3</text>
<text x="99.1" y="71.5">+5V</text>
<text x="123.9" y="70.1">GND</text>
<text x="141.7" y="67.6">GND</text>
<text x="175.7" y="68.8">C106</text>
<text x="175.8" y="71.1">100n</text>
<text x="180.4" y="66.4">+5V</text>
<text x="185.9" y="69.8">L101</text>
<text x="193.4" y="68.7">C107</text>
<text x="193.6" y="71">100n</text>
<text x="225.5" y="71.4">GND</text>
<text x="265.7" y="66.8">1k</text>
<text x="49" y="75.2">GND</text>
<text x="88" y="72.1">Q101</text>
<text x="88.8" y="74.6">FDN340P</text>
<text x="169.3" y="75.5">GND</text>
<text x="186.4" y="72.1">10u</text>
<text x="200.4" y="75.5">GND</text>
<text x="274.3" y="74.3">L</text>
<text x="274.7" y="72">D103</text>
<text x="165.2" y="80.4">+5V</text>
<text x="175.7" y="79.7">U104</text>
<text x="194.1" y="79.7">ATmega8L-8PU</text>
<text x="269.7" y="80.3">GND</text>
<text x="160.2" y="88.5">R104</text>
<text x="172.3" y="88.7">D104</text>
<text x="184.8" y="84.5" transform="rotate(-90 184.8 84.5)">VCC</text>
<text x="192.4" y="85.8" transform="rotate(-90 192.4 85.8)">AVCC</text>
<text x="198" y="86">PB0</text>
<text x="198" y="88.5">PB1</text>
<text x="86.8" y="95.4">C108</text>
<text x="119.4" y="95.5">ICSP1</text>
<text x="120" y="93.2">J105</text>
<text x="127.1" y="94.3">+5V</text>
<text x="161.6" y="90.9">10k</text>
<text x="171.9" y="91">SW</text>
<text x="177" y="93.6">PC6/RESET</text>
<text x="198" y="91.1">PB2</text>
<text x="198" y="93.6">PB3</text>
<text x="80" y="97.8">+5V</text>
<text x="86.9" y="97.8">100n</text>
<text x="156.5" y="98.7">SW101</text>
<text x="156.7" y="101">RESET</text>
<text x="198" y="96.1">PB4</text>
<text x="198" y="98.7">PB5</text>
<text x="249.3" y="101.4">GND</text>
<text x="271.4" y="98.7">IOH</text>
<text x="271.7" y="96.4">J104</text>
<text x="58.5" y="105.8">+5V</text>
<text x="89.6" y="105.7">GND</text>
<text x="198" y="106.3">PC0</text>
<text x="53.5" y="113.9">R105</text>
<text x="70.3" y="108.9">U105</text>
<text x="85.7" y="113.7" transform="rotate(-90 85.7 113.7)">VCC</text>
<text x="89.3" y="108.9">ATmega16U2-MU</text>
<text x="126.4" y="108.2">GND</text>
<text x="164.5" y="109.5">GND</text>
<text x="198" y="108.8">PC1</text>
<text x="198" y="111.4">PC2</text>
<text x="198" y="113.9">PC3</text>
<text x="233.1" y="113.9">AD</text>
<text x="233.6" y="111.6">J106</text>
<text x="54.9" y="116.3">10k</text>
<text x="65.2" y="116.4">SW</text>
<text x="65.6" y="114.1">D105</text>
<text x="88.3" y="115" transform="rotate(-90 88.3 115)">AVCC</text>
<text x="96.4" y="115.2">PB0</text>
<text x="96.4" y="117.7">PB1</text>
<text x="118.7" y="119.9">J107</text>
<text x="159.4" y="119.1">C109</text>
<text x="177" y="116.5">AREF</text>
<text x="198" y="116.5">PC4</text>
<text x="198" y="119">PC5</text>
<text x="70.4" y="120.3">PC1/RESET</text>
<text x="96.4" y="120.3">PB2</text>
<text x="96.4" y="122.8">PB3</text>
<text x="96.4" y="125.3">PB4</text>
<text x="116.4" y="122.2">2X2 M-NM</text>
<text x="159.6" y="121.5">100n</text>
<text x="198" y="124.1">PD0</text>
<text x="23.9" y="128.5">USB_B</text>
<text x="24.9" y="126.2">J109</text>
<text x="35.2" y="130.3">500mA</text>
<text x="36.1" y="128">F101</text>
<text x="56.9" y="131.7">RN102</text>
<text x="96.4" y="127.9">PB5</text>
<text x="96.4" y="130.4">PB6</text>
<text x="164.5" y="127.2">GND</text>
<text x="198" y="126.6">PD1</text>
<text x="198" y="129.2">PD2</text>
<text x="198" y="131.7">PD3</text>
<text x="233.6" y="131.9">J108</text>
<text x="24.6" y="133">VBUS</text>
<text x="58.1" y="134.3">22R</text>
<text x="70.4" y="133">UVCC</text>
<text x="96.4" y="133">PB7</text>
<text x="116.9" y="136.2">+5V</text>
<text x="172.1" y="136.9">R106</text>
<text x="177" y="134.2">PB6/XTAL1</text>
<text x="198" y="136.8">PD5</text>
<text x="198" y="134.2">PD4</text>
<text x="233.2" y="134.3">IOL</text>
<text x="27.2" y="138">D+</text>
<text x="70.4" y="138">D+</text>
<text x="96.4" y="143.1">PC5</text>
<text x="96.4" y="140.6">PC4</text>
<text x="96.4" y="138">PC2</text>
<text x="171.9" y="139.2">1M</text>
<text x="177" y="141.9">PB7/XTAL2</text>
<text x="198" y="139.3">PD6</text>
<text x="198" y="141.9">PD7</text>
<text x="23.5" y="144" transform="rotate(-90 23.5 144)">Shield</text>
<text x="26" y="144" transform="rotate(-90 26 144)">GND</text>
<text x="34" y="145.7">D106</text>
<text x="50.7" y="145.7">D107</text>
<text x="56.5" y="148.4">C110</text>
<text x="70.4" y="145.7">UCAP</text>
<text x="96.4" y="148.2">PC7</text>
<text x="96.4" y="145.7">PC6</text>
<text x="122.9" y="148">1k</text>
<text x="123.1" y="145.7">RN103</text>
<text x="157.6" y="148.1">16Mhz</text>
<text x="158.9" y="145.8">Y101</text>
<text x="189.9" y="145.8" transform="rotate(-90 189.9 145.8)">GND</text>
<text x="192.4" y="145.8" transform="rotate(-90 192.4 145.8)">AGND</text>
<text x="217.1" y="148.2">RN104</text>
<text x="15.5" y="155.7">BLM21</text>
<text x="16.9" y="151.9">FB101</text>
<text x="58.9" y="150.7">1u</text>
<text x="96.4" y="153.3">PD0</text>
<text x="96.4" y="155.8">PD1</text>
<text x="111" y="153.3">D108</text>
<text x="113.1" y="155.6">RX</text>
<text x="123.2" y="155.6">TX</text>
<text x="123.5" y="153.3">D109</text>
<text x="165.8" y="155.2">GND</text>
<text x="216.9" y="150.5">1k</text>
<text x="61.7" y="156.5">GND</text>
<text x="70.4" y="158.4">UGND</text>
<text x="96.4" y="158.4">PD2</text>
<text x="96.4" y="160.9">PD3</text>
<text x="187.4" y="156.5">GND</text>
<text x="24.6" y="164.6">GROUND</text>
<text x="25" y="162.3">JP101</text>
<text x="55" y="164.8">R107</text>
<text x="55.9" y="167.3">1M</text>
<text x="70.4" y="166">XTAL1</text>
<text x="96.4" y="163.4">PD4</text>
<text x="96.4" y="166">PD5</text>
<text x="21" y="171.7">GND</text>
<text x="55.1" y="173">Y102</text>
<text x="70.4" y="171.1">PC0/XTAL2</text>
<text x="91.7" y="171.1">HWB/PD7</text>
<text x="96.4" y="168.5">PD6</text>
<text x="108.2" y="173.6">R108</text>
<text x="54.5" y="175.3">16Mhz</text>
<text x="85.7" y="175" transform="rotate(-90 85.7 175)">GNDPAD</text>
<text x="88.3" y="175" transform="rotate(-90 88.3 175)">GND</text>
<text x="110.7" y="175.9">1k</text>
<text x="118.5" y="174.6">C111</text>
<text x="118.6" y="176.9">100n</text>
<text x="127" y="178.3">JP102</text>
<text x="46.4" y="180.1">C112</text>
<text x="47.6" y="182.4">22p</text>
<text x="63.6" y="182.4">22p</text>
<text x="63.7" y="180.1">C113</text>
<text x="83.3" y="185.7">GND</text>
<text x="112.5" y="181.9">GND</text>
<text x="125.1" y="180.6">RESET-EN</text>
<text x="51.5" y="188.2">GND</text>
<text x="59.1" y="188.2">GND</text>
</g>
<g font-size="1.1" fill="#840000">
<text x="269.4" y="41.3">VCC</text>
<text x="269.3" y="46.4">GND</text>
</g>
</svg>
